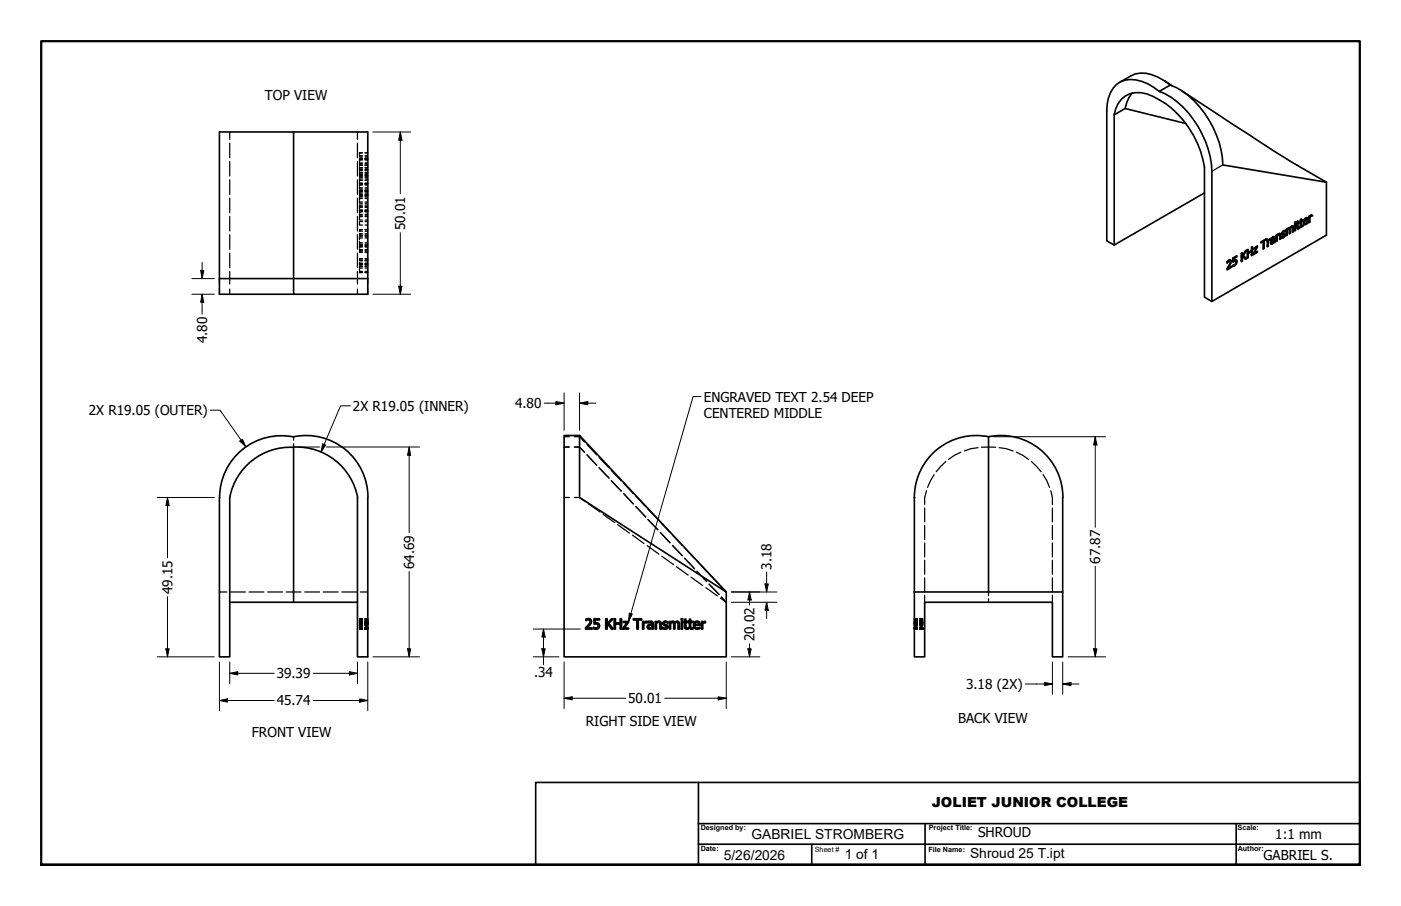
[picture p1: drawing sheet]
<svg xmlns="http://www.w3.org/2000/svg" width="432mm" height="279mm" viewBox="0 0 432 279" stroke-linecap="round" stroke-linejoin="round" font-family="sans-serif">
<!-- layer: Hidden (ANSI) -->
<g fill="none" stroke="#000" stroke-width=".38">
<path d="M70.8 40.7v2.3M70.8 44.1v4.5M70.8 49.8v4.5M70.8 55.4v4.5M110.2 40.7v2.3M110.2 44.1v4.5M110.2 49.8v4.5M110.2 55.4v4.5M110.8 56.4v.2h.9M110.8 58.2l.9 .1M110.8 52.3l.9 .1M110.8 52l.9 .1"/>
<path d="M110.8 51.5v.3h.9M110.8 47.8v.3M110.8 48.3l.9 .1M110.8 49.5v.6M110.8 51.8v.1M110.8 52.1v.1M110.8 53v.3M110.8 53.5v.2l.9-.1M110.8 53.8h.9M110.8 54.5l.9 .1M110.8 55.7v.4M110.8 56.6v.2"/>
<path d="M110.8 57.7v.3M110.8 59.2v.6M110.8 48h.9M110.8 47.2h.9M110.8 59.9h.9M110.8 59.2h.9M110.8 58.7h.9M110.8 59.8h.9M110.8 54.2h.9M110.8 55.6h.9M110.8 56.5h.9M110.8 57h.9"/>
<path d="M110.8 57.9h.9M110.8 53.1h.9M110.8 53.2h.9M110.8 49.2h.9M110.8 49.1h.9M110.8 48.9h.9M110.8 50.2h.9M110.8 51.7h.9M111.7 47.1h-.9v.5M111.7 48.8h-.9v.5h.9M111.7 50.5h-.9v.4h.9M111.7 51h-.9v.2"/>
<path d="M111.7 52.5h-.9v.2M111.7 54.2h-.9v.2M111.7 55.2h-.9v.4h.9M111.7 57h-.9v.5M111.7 58.7h-.9v.3l.9 .1M112.5 48.4h.8M112.5 48h.8M112.5 47.1h.8M112.5 47.2h.8M112.5 58.7h.8M112.5 59.9h.8M112.5 59.2h.8"/>
<path d="M112.5 59.8h.8M112.5 59.1h.8M112.5 54.6h.8M112.5 54.2h.8M112.5 55.6h.8M112.5 56.5h.8M112.5 57h.8M112.5 55.2h.8M112.5 56.6h.8M112.5 57.9h.8M112.5 58.3h.8M112.5 52.5h.8"/>
<path d="M112.5 53.1h.8M112.5 53.2h.8M112.5 53.6h.8M112.5 53.8h.8M112.5 50.5h.8M112.5 49.2h.8M112.5 49.3h.8M112.5 49.1h.8M112.5 48.9h.8M112.5 48.8h.8M112.5 50.2h.8M112.5 50.9h.8"/>
<path d="M112.5 52.4h.8M112.5 52.1h.8M112.5 51.8h.8M112.5 51h.8M112.5 51.7h.8M70.8 61.1v4.5M70.8 66.7v4.5M70.8 72.4v4.5M70.8 78v4.5M110.2 61.1v4.5M110.2 66.7v4.5M110.2 72.4v4.5"/>
<path d="M110.2 78v4.5M110.8 73.3l.9 .1M110.8 68.5v.9h.9M110.8 65.1l.9 .1M110.8 62.5l.9 .2M110.8 60.1v.3h.9M110.8 61.3v.5M110.8 62v.4M110.8 65h.1M110.8 65.9v.4M110.8 66.4l.9 .1M110.8 71.9v.6h.9"/>
<path d="M110.8 73.4v.5M110.8 74.4v.6M110.8 75.2l.9 .1M110.8 75.9v.7M110.8 77v.6M110.8 77.7l.9 .2M110.8 79.8v.6h.9M110.8 79.8h.9M110.8 77.5h.9M110.8 76.1h.9M110.8 77h.9M110.8 75.6h.9"/>
<path d="M110.8 77.3h.9M110.8 74.9h.9M110.8 72.1h.9M110.8 70.8h.9M110.8 71.3h.9M110.8 72.6h.9M110.8 68.3h.9M110.8 67.9h.9M110.8 66.1h.9M110.8 63.6h.9M110.8 64.9h.9M110.8 61.2h.9"/>
<path d="M110.8 62.3h.9M111.7 79.8h-.9M111.7 64.7h-.9v.3h.9M111.7 60.8h-.9v.2M111.7 63.2h-.9v.6M111.7 63.9h-.9v.6M111.7 65.3h-.9v.4M111.7 66.8h-.9v.9M111.7 70.9h-.9v.5M111.7 73l-.9 .2M111.7 75.6h-.9v.2M112.5 79.8h.8"/>
<path d="M112.5 77.9h.8M112.5 77.5h.8M112.5 76.1h.8M112.5 75.6h.8M112.5 77h.8M112.5 77.3h.8M112.5 75.3h.8M112.5 73h.8M112.5 73.4h.8M112.5 74.9h.8M112.5 72.5h.8M112.5 70.9h.8"/>
<path d="M112.5 72.1h.8M112.5 70.8h.8M112.5 71.3h.8M112.5 72.6h.8M112.5 68.3h.8M112.5 69.4h.8M112.5 66.8h.8M112.5 67.9h.8M112.5 66.5h.8M112.5 66.1h.8M112.5 65.3h.8M112.5 63.9h.8"/>
<path d="M112.5 65.2h.8M112.5 63.6h.8M112.5 64.7h.8M112.5 63.2h.8M112.5 65h.8M112.5 64.9h.8M112.5 60.4h.8M112.5 61.2h.8M112.5 60.8h.8M112.5 62.3h.8M112.5 62.7h.8M67.6 85.9v1.7"/>
<path d="M67.6 89.2v1.5M70.8 83.7v3.9M70.8 89.2v1.5M110.2 83.7v3.9M110.2 89.2v1.5M110.8 84l.9 .1M110.8 81.5l.9 .2h-.9M110.8 81v.5h.9M110.8 82.9v.6M110.8 83.8v.2M110.8 84h.9M110.8 82.2h.9"/>
<path d="M110.8 83.7h.9M110.8 82.7h.9M110.8 81.3h.9M110.8 80.2h.9M110.8 81.2h.9M111.7 82.1h-.9v.4M112.5 84h.8M112.5 82.2h.8M112.5 83.7h.8M112.5 82.1h.8M112.5 82.7h.8M112.5 84.1h.8"/>
<path d="M112.5 81.7h.8M112.5 81.3h.8M112.5 80.4h.8M112.5 80.2h.8M112.5 81.2h.8M112.5 81.5h.8M113.3 85.9v1.7M113.3 89.2v1.5M90.5 134.7v1.1M90.5 136.8v1.1M173.9 137.9h1.6M173.9 134.7h1.6"/>
<path d="M177 137.9h1.6M177 134.7h1.6l1.5 1.6M178.6 137.9l1.5 1.6M178.6 137.9l1.5 1.5M180.9 137.1l3 3.2M296.2 139.4l-2 1-1.8 1.3M301.4 138l-2.1 .4-2.1 .7M302.5 137.9h4.4M308 138l2.1 .4 2.1 .7M313.2 139.4l2 1 1.8 1.3M173.9 153.4h1.6M177 153.4h1.6l1.9 1.3"/>
<path d="M180.9 140.3l3 3.1M181.4 155.4l3.6 2.5M184.7 141.1l3 3.2M184.7 144.3l3 3.1M185.9 158.6l3.6 2.6M188.4 145.1l3.1 3.2M188.4 148.2l3.1 3.2-3.1-3.1M192.2 149l3 3.3M192.2 152.2l3 3.2M196 153l3 3.3M196 156.2l3 3.2M199.7 157l3.1 3.2"/>
<path d="M285 156.7v4.3M285.6 151.3l-.6 2.1v2.2M287.9 146.4l-2 3.9M291.5 142.3l-3 3.2M317.9 142.3l3 3.2M321.5 146.4l1.1 1.9 .9 2M323.8 151.3l.6 2.1v2.2M324.4 156.7v4.3M190.4 161.8l3.6 2.6M194.9 165l3.6 2.6M199.5 168.3l3.6 2.6M199.7 160.2l3.1 3.2"/>
<path d="M203.5 161l3 3.2M203.5 164.2l3 3.2M204 171.5l3.6 2.6M207.3 165l3 3.2M207.3 168.2l3 3.2M208.5 174.8l3.6 2.6M211 169l3.1 3.2M211 172.1l3.1 3.3M213 178l3.6 2.6M214.8 173l3 3.2M217.8 179.3l-3-3.2 3 3.3M218.6 177l3 3.1"/>
<path d="M285 162.1v4.3M285 167.4v4.4M285 172.8v4.3M285 178.2v4.3M324.4 162.1v4.3M324.4 167.4v4.4M324.4 172.8v4.3M324.4 178.2v4.3M67.6 182.6h2.3M71.1 182.6h4.5M76.8 182.6h4.5M82.5 182.6h4.6"/>
<path d="M88.2 182.6h4.6M93.9 182.6h4.6M99.6 182.6h4.6M105.3 182.6h4.6M110.8 194.1h.9zM110.8 191.3v.2M110.8 193.3v.4h.9M110.8 191.4h.9M110.8 190.9h.9M110.8 193.6h.9M110.8 191.1h.9M110.8 193.5h.9"/>
<path d="M110.8 193.4h.9M110.8 192.5h.9M110.8 192.2h.9M110.8 192.7h.9M110.8 192.1h.9M110.8 191.6h.9M110.8 191.9h.9M110.8 192h.9M110.8 193.9h.9M110.8 191.7h.9M110.8 192.9h.9M110.8 192.8h.9"/>
<path d="M111.1 182.6h2.2M111.7 190.8h-.9v.3M111.7 191.5l-.9 .1v.4h.9M111.7 192.4h-.9v.6M111.7 193.9h-.9l.9 .1M112.5 191.4h.8M112.5 190.9h.8M112.5 190.8h.8M112.5 193.6h.8M112.5 191.1h.8M112.5 193.5h.8M112.5 194h.8"/>
<path d="M112.5 194.1h.8M112.5 193.9h.8M112.5 193.4h.8M112.5 193.7h.8M112.5 192.5h.8M112.5 192h.8M112.5 192.4h.8M112.5 192.2h.8M112.5 192.7h.8M112.5 192.1h.8M112.5 191.6h.8M112.5 191.9h.8"/>
<path d="M112.5 191.5h.8M112.5 191.7h.8M112.5 192.9h.8M112.5 192.8h.8M217.6 181.2l3.5 2.6M218.6 180.1l3 3.2M222.3 181l1.5 1.6M222.3 184.1l1.5 1.6-1.7-1.2M281.8 191.4h.9M281.8 190.9h.9M281.8 190.8h.9M281.8 193.6h.9"/>
<path d="M281.8 191.1h.9M281.8 193.5h.9M281.8 194h.9M281.8 194.1h.9M281.8 193.9h.9M281.8 193.4h.9M281.8 193.7h.9M281.8 192.5h.9M281.8 192h.9M281.8 192.4h.9M281.8 192.2h.9M281.8 192.7h.9"/>
<path d="M281.8 192.1h.9M281.8 191.6h.9M281.8 191.9h.9M281.8 191.5h.9M281.8 191.7h.9M281.8 192.9h.9M281.8 192.8h.9M283.5 190.8h.9zM283.5 191.4h.9M283.5 193.6h.9M283.5 193.5h.9M283.5 193.4h.9v.6h-.9"/>
<path d="M283.5 194.1h.9M283.5 193.9h.9M283.5 193.7h.9M283.5 192.5h.9M283.5 192h.9M283.5 192.4h.9M283.5 192.2h.9M283.5 192.7h.9M283.5 192.1h.9M283.5 191.6h.9M283.5 191.9h.9v.9h-.9M283.5 191.5h.9"/>
<path d="M283.5 191.7h.9M283.5 192.9h.9M284.4 190.8h.1M284.4 191.5v.1M284.4 190.9h-.9h.9v.2h-.9M284.4 191.3v.2M284.4 191.6v.2M285 183.6v2.1M304.7 182.6v1M304.7 184.7v1M324.4 183.6v2.1"/>
</g>
<g fill="#000">
<circle cx="110.8" cy="58.7" r=".19"/>
<circle cx="110.8" cy="72.6" r=".19"/>
<circle cx="110.8" cy="70.9" r=".19"/>
<circle cx="110.8" cy="72.5" r=".19"/>
<circle cx="110.8" cy="75.6" r=".19"/>
<circle cx="110.8" cy="70.8" r=".19"/>
<circle cx="110.8" cy="65.4" r=".19"/>
<circle cx="110.8" cy="60.4" r=".19"/>
<circle cx="110.8" cy="82.2" r=".19"/>
<circle cx="110.8" cy="194" r=".19"/>
<circle cx="284.4" cy="194" r=".19"/>
<circle cx="284.4" cy="191.6" r=".19"/>
<circle cx="284.4" cy="194.1" r=".19"/>
</g>
<!-- layer: Visible (ANSI) -->
<g fill="none" stroke="#000" stroke-width=".51">
<path d="M343.4 35.4a7.4 7.4 0 0 1 10-6.4 28.9 28.9 0 0 1 17.8 22.5v40.1l2.3 1.4M343.4 35.4v40.2M345.1 25.4l3.4-2a8.6 8.6 0 0 1 8.4 .4l3.8 2.4a26.4 26.4 0 0 1 14.2 15.5 25.1 25.1 0 0 1 2 9.1M346.8 33.5l-3.4 1.9M346.8 33.5l18.7 4.6M348.9 28.7l-.9 1.3-1.2 3.5M357.3 28.2a25.5 25.5 0 0 1 13.2 13.1 27.4 27.4 0 0 1 3 11.5v40.2l35.3-20.5v-16.3l-31.9-5.3M357.3 28.2a12.9 12.9 0 0 0-10.5-3.5 7.9 7.9 0 0 0-5.6 7.4l-.1 42.2 2.3 1.3 27.8-16.1M358.9 24.9l2.3 1.5M360.7 26.2l-3.4 2M364.3 28.1l29.5 19.2 15 8.9M67.6 40.7h45.7v50h-22.8v-4.8h-22.9z"/>
<path d="M90.5 40.7v45.2h22.8M380 79.6l.3 .2v.6M380.9 79.1l.3 .1-.9 .6M381.2 79.2v-.3l-1.2 .7v1.3l.8-.4M382.6 78.9l.3 .2v-1.2l-.3 .2v2.6l.3-.2-.3-.2M382.6 79.3l.3 .2v1M382.6 79l.4 .2-.1 .3M383 78.8l.2 .1 1-1.7-.4 .2-.9 1.7M383 79.2l.9 .7 .3-.1M383.2 78.9l1 .9-1.2-.8M384.4 77.7l.3 .2 1-.6v-1l.3-.2v2.6M384.7 78.2v1.2l-.3-.1"/>
<path d="M384.7 77.9v-1l-.3 .1v2.6l.3-.2M385.4 77.5l.3 .1v1.3l.3-.2-.3-.2M385.7 77.6l-1 .6-.3-.2M387.2 76.3l-.9 2.2 1.2-.7M387.3 76l.2 .1v-.2l-1.1 .7v.2l.8-.5-.2-.1M387.3 77.7l.2 .1v-.3l-.8 .5M387.5 76.1l-.8 1.9-.2-.1M389.1 74.4l.2 .1v2.3l.3-.2-.3-.1M389.4 74.2l.2 .1v2.3M390.1 73.7l.3 .2-.8 .4M390.4 73.9v-.3l-1.8 1v.3l.7-.4M390.6 74.4l.3 .1v1.4"/>
<path d="M390.7 74.1l.2 .1v-.2l-.3 .1v2l.3-.2-.3-.1M390.9 74.2l.6-.6v.4l-.3-.2 .3 .2-.6 .5M391.6 74.7l.4 .2M392.2 73.1l.4 .2M392.4 73.7l.3 .2-.7 .6v.4a.94 .94 0 0 0 .7-1M392.5 74.6l.2 .1-.5 .2M392.6 74.5l.3 .2-.2 .2v-.2M392.9 74.7l-.2-1.7-.5 .1-.5 .4v.4l.9-.6 .1 .3a1.25 1.25 0 0 0-1 1.7l.7-.4M393.3 72.7l.3 .1v1.5l-.3-.1M393.4 72.5l.2 .1v-.2l-.3 .1v2l.3-.2M393.6 72.8l.7-.4 .1 1.5 .3-.2-.3-.2M393.6 72.6l.5-.6 .6 .1v1.6"/>
<path d="M394 72.1l.3 .2M395 72.3l.4 .2 .4-.2 .1 .2-.4 .5h-.5v.4h.2l.6-.3 .3-.6-.1-.5-.8-.1 .4-.5h.5l-.4-.3 .4 .3v-.3l-.9 .5-.2 .5v.3l.4 .1M395 71.9l.3 .2M395.4 72.1l.5 .2M396.4 70.9l.3 .2M396.6 70.7l.1 .1v-.3l-.3 .2v2l.3-.2-.3-.1M396.7 71.1v1.4M397 70.4l.3 .1M397.2 70.2l.5 .5v1.2l-.3-.1M397.3 70.6l.1 1.5 .3-.2M397.3 70.6l-.6 .5M397.4 70.2l.2 .2"/>
<path d="M397.6 70.4l.5-.7h.4l.2 1.7M397.6 70.4l-.4-.2-.5 .6M398 69.8l.3 .2M398.3 70v1.6l.4-.2-.4-.2M398.3 70l-.7 .5M399 70.9l.3 .2v-2l-.3 .1v2l.3-.1M399 68.6l.4 .2-.4 .2zM399 68.6l.4-.2v.4M399.7 69.1l.2 1.5 .7-.3M400 69v1.2M400 68.6v-.5l-.3 .2-.2 .9 .2-.1-.2-.1M400 70.2l-.3-.2 .4 .2"/>
<path d="M400.4 70.2l.2 .1v-.3l-.6 .2M400.6 68.4v.2l-.3-.1M400.6 68.6l-.6 .4-.3-.2M400.6 68.4l-.6 .2-.3-.1M400.6 68.4l.2 .1v1.3l.3 .2 .5-.3-.2-.1M400.8 67.9l.3 .2v-.6l-.5 .8v.3l.2-.1M400.8 68.2l.3 .1v1.3M400.8 69.4l.3 .2M400.8 69.5l.3 .2M401.1 69.6l.5-.2v.3M401.4 67.9l.2 .1-.5 .3M401.6 68v-.2l-.5 .3"/>
<path d="M401.7 68.4l.3 .2M401.7 68.7l.4 .3M402 68.6l.3 .4 .8-.6v.3l-.2-.1M402 67.8v.5M402.1 67.8l.6-.4 .1 .2v.2l-.8 .5-.2-.1M402.4 67.2l.3 .2M402.8 67.7l.4 .2-1.2 .7M403.2 67.9l-.2-.8a1.47 1.47 0 0 0-1.1 2.2l.6-.1 .6-.5M403.4 66.9l.3 .2v1.4M403.5 66.7l.2 .2v-.4l-.3 .2v1.9l.3-.1-.3-.2M404.1 66.4l.2 .1-.1-.3-.5 .7M404.1 66.4l.2 .1-.6 .6"/>
<path d="M67.6 85.9v4.8h22.9M378.2 81v-.3l.6-.5 .3-.1 .3 .2a3.1 3.1 0 0 1-.9 2.4M378.3 81.1l.5-.6 .4 .1-1 2.6 1.3-.8M378.7 80.3l.4 .2M379.3 82.3l.2 .1v-.3l-1.2 .6M380 80.3l.3 .1 .7-.3a1.34 1.34 0 0 1-1.1 2.1v-.4a.89 .89 0 0 0 .9-1.3M380.4 80.3l.4 .2M90.5 137.9a19 19 0 0 0-19.7 15.6M90.5 137.9v47.8M90.5 137.9a19.1 19.1 0 0 1 19.7 15.6M90.5 134.7a19.1 19.1 0 0 1 22.9 18.7M90.5 134.8a19 19 0 0 0-22.8 18.6"/>
<path d="M178.6 134.3h-4.7v68.3h49.9v-20l-45.2-29.2v-19.1l45.2 48.3M304.7 134.7a19.1 19.1 0 0 0-22.9 18.7v49.2h3.2v-16.9h39.4v16.9h3.1v-20h-45.7M67.6 153.4v49.2h3.2v-49.2M110.2 153.4v49.2h3.1v-49.2M281.9 153.4h.1M327.5 153.4v29.2M327.5 153.4h.1M327.6 153.4a19.1 19.1 0 0 0-22.9-18.7v47.9M70.8 185.7h39.4M180.6 190.9l.3-.1a.95 .95 0 0 1 1.4 .8l-.1 .7-1.3 1.3h1.5v.4h-1.9v-.5l1.2-1.3 .2-.8a.9 .9 0 0 0-1.3 0zM183.1 190.8h1.7v.4h-1.3v.8a1.09 1.09 0 0 1 1.3 1.4 1.09 1.09 0 0 1-1.9 .5v-.5a.91 .91 0 0 0 1.4-.1l-.1-.8h-1.1zM186.7 190.8h.4v1.5l1.4-1.5h.5l-1.4 1.4 1.4 1.8h-.5l-1.2-1.5-.2 .2v1.3h-.4z"/>
<path d="M189.3 190.8h.4v1.3h1.4v-1.3h.5v3.2h-.5v-1.5h-1.4v1.5h-.4zM192.1 191.6h1.6l-1.2 2.1h1.2v.3h-1.7v-.3l1.2-1.7h-1.1zM195.2 190.8h2.5v.4h-1v2.8h-.4v-2.8h-1.1zM198.1 191.6h.3v.4l.9-.4v.4l-.9 .3v1.7h-.3zM199.6 191.6h.8a.72 .72 0 0 1 1 .7v1.7h-.4v-.3a1.01 1.01 0 0 1-1.4 .2 .86 .86 0 0 1-.1-1 .86 .86 0 0 1 .8-.4l.7-.1-.2-.4-1.2 .1zM200 193l1-.3v.7l-1 .2zM201.9 191.6h.4v.3l.4-.3a.73 .73 0 0 1 .8 .1 .73 .73 0 0 1 .3 .8v1.5h-.4l-.1-1.9-.4-.2-.6 .3v1.8h-.4zM204.5 191.8l.2-.2 1.2 .1-.1 .5a.77 .77 0 0 0-1.2 0l.1 .3a1.06 1.06 0 0 1 1.2 1.1 1.15 1.15 0 0 1-1.7 .3v-.5l.8 .3 .5-.3-1.2-.7-.1-.4zM206.3 191.6h.4v.3l.6-.4 .7 .5 .7-.5a.78 .78 0 0 1 .7 .9v1.6h-.4l-.1-1.9-.3-.2-.6 .3v1.8h-.4v-1.9l-.3-.2-.3 .1-.3 .2v1.8h-.4zM209.9 190.8h.5v.4h-.5zM210 191.6h.4v2.4h-.4zM211 190.9h.4v.7h.8v.4h-.8l.1 1.5 .7 .1v.4a.85 .85 0 0 1-1.2-.4v-1.6h-.3v-.4h.3z"/>
<path d="M212.5 190.9h.4v.7h.7v.4h-.7v1.5l.7 .1v.4a.85 .85 0 0 1-1.1-.4v-1.6h-.3v-.4h.3zM214.1 191.9a.99 .99 0 0 1 1.2-.3 .99 .99 0 0 1 .5 1.2h-1.7a.88 .88 0 0 0 .6 .9 .88 .88 0 0 0 1-.3v.5a1.29 1.29 0 0 1-1.7-.3 1.29 1.29 0 0 1 .1-1.7zM214.5 191.9h.6l.3 .6h-1.3zM216.2 191.6h.4v.4l.8-.4v.4l-.8 .3v1.7h-.4z"/>
</g>
<!-- layer: Visible Narrow (ANSI) -->
<g fill="none" stroke="#000" stroke-width=".38">
<path d="M376.9 50.8l-3.4 2M391.1 73.9l.3 .1M391.6 74.9l.5 .3M391.7 74.6l.2 .1M392 73.3l.2 .1M392 74.1l.2 .1M392.2 73.2l.4 .1M392.4 73l.5 .4M393.8 72.3l.3 .1M394 72.1l.7 .4M395 72l.6 .4M395 71.8l.2 .1"/>
<path d="M395.2 73.1l.3 .2M395.4 71.3l.2 .1M395.7 72l.5 .3M395.8 72.7l.2 .1M396.9 70.5l.2 .1M397.1 70.4l.6 .3M397.9 70h.2M398 69.8l.7 .4M399.7 69.7l.3 .1M399.7 70.2l.5 .3M400.8 69.7l.5 .2M400.8 69.1l.3 .2"/>
<path d="M402.2 67.4l.3 .1M402.2 69l.3 .2M402.7 68.8l.1 .2M402.8 67.5l.4 .2M402.9 67.1h.1M403.9 66.5l.3 .1M378.3 80.7l.2 .1M378.5 80.4l.3 .1M378.7 80.3l.3 .2M378.8 80.2l.7 .3M378.9 81.7h.1M379.2 81l.1 .2"/>
<path d="M380 80.3l.4 .3M380.2 81.8l.3 .2M380.6 80.3l.7 .3M380.8 81.3l.3 .1"/>
</g>
<!-- layer: Visible (ANSI) -->
<g fill="#000">
<circle cx="391.5" cy="74" r=".25"/>
<circle cx="404.3" cy="66.5" r=".25"/>
</g>
<!-- layer: Visible Narrow (ANSI) -->
<circle cx="398.5" cy="69.7" r=".19" fill="#000"/>
<!-- layer: Border (ANSI) -->
<path d="M12.7 266.7v-254h406.4v254h-406.4h406.4" fill="none" stroke="#000" stroke-width=".7"/>
<!-- layer: Title (ANSI) -->
<path d="M165.1 241.3h254v25.4h-254zM215.3 254h203.8M215.3 241.3v25.4M285.1 254v12.7M381 254v12.7M215.3 260.3h203.8M250.2 260.3v6.4" fill="none" stroke="#000" stroke-width=".51"/>
<!-- layer: Dimension (ANSI) -->
<g fill="none" stroke="#000" stroke-width=".31">
<path d="M114.9 40.7h11.7M123.4 40.7l.5 2.5h-1zM123.4 40.7v19.1M123.4 71.8v18.9M59.1 90.7h6.9M59.1 85.9h6.9M61.8 83.4h1l-.5 2.5zM62.3 90.7l.5 2.5h-1zM62.3 81v4.9M62.3 90.7v6.2M114.9 90.7h11.7M122.9 88.3h1l-.5 2.4z"/>
<path d="M64.8 126.5h3l8 11.3M73.9 136l.8-.6 1.1 2.4zM92.1 137.9h6.4M99.4 136.9l1 .4-1.5 2.1zM100.6 137.9h28.7M108 125.2h-3l-6.1 14.2M126.1 137.9l.5 2.5h-1zM126.1 137.9v26.3M167.7 124.3h6.2M171.3 123.8l2.6 .5-2.6 .5zM173.9 121.2v11.5M178.6 124.3l2.6-.5v1z"/>
<path d="M178.6 124.3h5M178.6 121.2v11.5M306.3 134.7h34.4M337.6 134.7l.5 2.5h-1zM337.6 134.7v27.9M48.5 153.4h17.5M51.6 153.4l.5 2.6h-1zM51.6 153.4v18.6M126.1 176.2v26.4M236.3 176.4v6.2M337.6 174.6v28M51.6 184v18.6"/>
<path d="M164.3 194h14.6M167.5 194l.5 2.5h-1zM167.5 194v11M225.4 182.6h14.1M225.4 185.7h14.1M231 182.6l.5 2.4h-1zM231 182.6v4M231 198.6v4M235.8 180.1h1l-.5 2.5zM236.3 185.7l.5 2.5h-1zM236.3 185.7v5.1M48.5 202.6h17.5"/>
<path d="M51.1 200.1h1l-.5 2.5zM67.6 216l2.5-.5v1zM67.6 216h16.9M67.6 204.2v15M70.8 207.6l2.5-.5v1.1zM70.8 207.6h13.7M70.8 204.2v6.6M96.5 207.6h13.7M96.5 216h16.8M107.7 207.1l2.5 .5-2.5 .6zM110.2 204.2v6.6M110.9 215.5l2.4 .5-2.4 .5z"/>
<path d="M113.3 204.2v15M114.9 202.6h14.4M125.6 200.1h1l-.5 2.5zM164.3 202.6h8M167 200.1h1l-.5 2.5zM173.9 215.3l2.4-.4v.9zM173.9 215.3h18.9M173.9 204.2v14.3M204.9 215.3h18.9M221.4 214.9l2.4 .4-2.4 .5zM223.8 204.2v14.3M225.4 202.6h8.8"/>
<path d="M230.5 200.1h1l-.5 2.5zM316 210.9h8.4M321.9 210.4l2.5 .5-2.5 .6zM324.4 204.2v9.9M327.5 210.9l2.6-.5v1.1zM327.5 210.9h5M327.5 204.2v9.9M329.2 202.6h11.5M337.1 200.1h1l-.5 2.5z"/>
</g>
<g fill="#000">
<path d="M123.4 40.7l.5 2.5h-1zM61.8 83.4h1l-.5 2.5zM62.3 90.7l.5 2.5h-1zM122.9 88.3h1l-.5 2.4zM73.9 136l.8-.6 1.1 2.4zM99.4 136.9l1 .4-1.5 2.1zM171.3 123.8l2.6 .5-2.6 .5zM178.6 124.3l2.6-.5v1zM337.6 134.7l.5 2.5h-1zM51.6 153.4l.5 2.6h-1zM126.1 137.9l.5 2.5h-1zM167.5 194l.5 2.5h-1z"/>
<path d="M231 182.6l.5 2.4h-1zM235.8 180.1h1l-.5 2.5zM236.3 185.7l.5 2.5h-1zM51.1 200.1h1l-.5 2.5zM67.6 216l2.5-.5v1zM70.8 207.6l2.5-.5v1.1zM107.7 207.1l2.5 .5-2.5 .6zM110.9 215.5l2.4 .5-2.4 .5zM125.6 200.1h1l-.5 2.5zM167 200.1h1l-.5 2.5zM173.9 215.3l2.4-.4v.9zM221.4 214.9l2.4 .4-2.4 .5z"/>
<path d="M230.5 200.1h1l-.5 2.5zM321.9 210.4l2.5 .5-2.5 .6zM327.5 210.9l2.6-.5v1.1zM337.1 200.1h1l-.5 2.5z"/>
</g>
<!-- layer: Symbol (ANSI) -->
<path d="M216.1 122.3h-2.5l-19.9 69.3M193.9 189.1l1 .3-1.2 2.2z" fill="none" stroke="#000" stroke-width=".31"/>
<path d="M193.9 189.1l1 .3-1.2 2.2z" fill="#000"/>
<g font-size="4.3">
<text x="287.2" y="249">JOLIET JUNIOR COLLEGE</text>
<text x="231.6" y="258.8">GABRIEL STROMBERG</text>
<text x="223.1" y="265.1">5/26/2026</text>
<text x="260.3" y="265">1 of 1</text>
<text x="299" y="264.7">Shroud 25 T.ipt</text>
</g>
<g font-size="4.2">
<text x="81.7" y="30.9">TOP VIEW</text>
<text x="124.9" y="70.9" transform="rotate(-90 124.9 70.9)">50.01</text>
<text x="63.8" y="105.8" transform="rotate(-90 63.8 105.8)">4.80</text>
<text x="158.7" y="125.9">4.80</text>
<text x="216.9" y="123.8">ENGRAVED TEXT 2.54 DEEP</text>
<text x="27.4" y="128.1">2X R19.05 (OUTER)</text>
<text x="108.8" y="126.7">2X R19.05 (INNER)</text>
<text x="216.9" y="128.8">CENTERED MIDDLE</text>
<text x="339.1" y="173.9" transform="rotate(-90 339.1 173.9)">67.87</text>
<text x="127.6" y="175.5" transform="rotate(-90 127.6 175.5)">64.69</text>
<text x="237.8" y="175.6" transform="rotate(-90 237.8 175.6)">3.18</text>
<text x="53.1" y="183.2" transform="rotate(-90 53.1 183.2)">49.15</text>
<text x="232.5" y="197.8" transform="rotate(-90 232.5 197.8)">20.02</text>
<text x="85.3" y="209.2">39.39</text>
<text x="164.6" y="208.9">.34</text>
<text x="297.8" y="212.5">3.18 (2X)</text>
<text x="85.3" y="217.6">45.74</text>
<text x="193.6" y="216.9">50.01</text>
<text x="77.7" y="227.1">FRONT VIEW</text>
<text x="180.5" y="224">RIGHT SIDE VIEW</text>
<text x="295.3" y="222.9">BACK VIEW</text>
<text x="301.4" y="258.1">SHROUD</text>
<text x="393.1" y="258.6">1:1 mm</text>
<text x="389.4" y="265.2">GABRIEL S.</text>
</g>
<g font-size="2.2">
<text x="216" y="256.1">Designed by:</text>
<text x="286.3" y="256">Project Title:</text>
<text x="381.4" y="256">Scale:</text>
<text x="216" y="262.4">Date:</text>
<text x="251.1" y="262.6">Sheet #</text>
<text x="286.1" y="262.6">File Name:</text>
<text x="381.5" y="262.4">Author:</text>
</g>
</svg>
